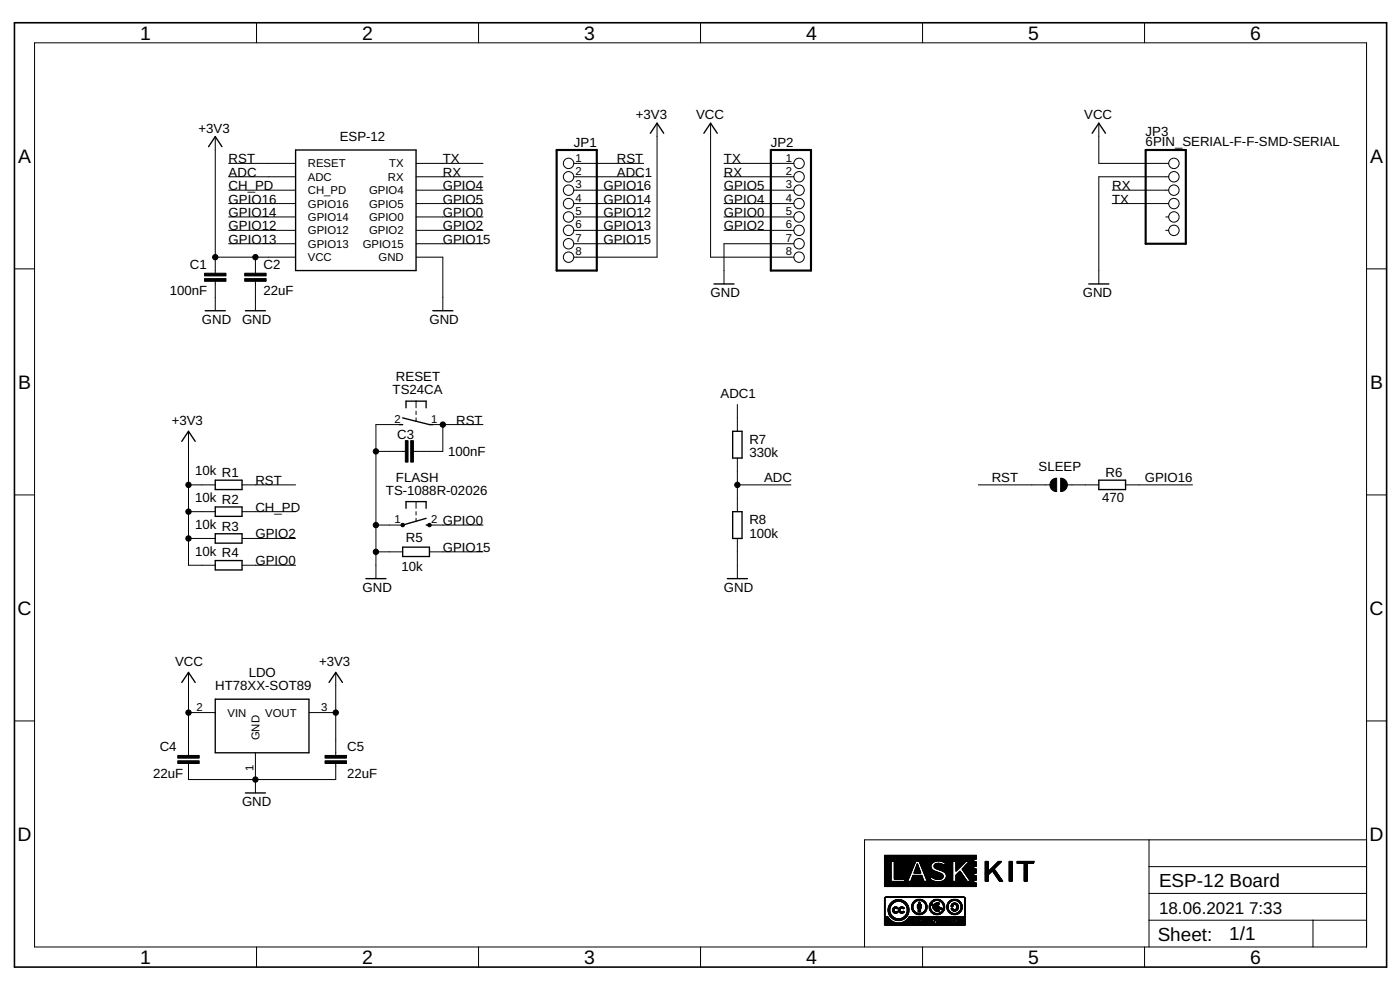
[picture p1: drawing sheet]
<svg xmlns="http://www.w3.org/2000/svg" width="1189mm" height="841mm" viewBox="0 0 1189 841" stroke-linecap="round" stroke-linejoin="round" font-family="sans-serif">
<g fill="#000" stroke="#000" stroke-width=".85">
<path d="M174 236h18v3h-18zM174 232h18v2h-18zM208 236h18v3h-18zM208 232h18v2h-18zM344 374h2v18h-2zM349 374h2v18h-2zM151 646h18v2h-18zM151 641h18v2h-18zM276 646h18v2h-18zM276 641h18v2h-18zM751 731h44zM751 729h78z"/>
<path d="M751 728l78 1zM751 728h78zM751 727l78 1zM751 727h78zM751 726l78 1zM751 726h78zM751 740h6zM751 739l6 1zM751 739h6zM751 738l6 1zM751 738h6zM751 737l6 1z"/>
<path d="M751 737h6zM751 736l6 1zM751 736h6zM751 735l6 1zM751 735h6zM751 734l6 1zM751 734h6zM751 733l6 1zM751 733h6zM751 732h6zM751 731l6 1zM751 731h6z"/>
<path d="M751 731h76zM751 730h76zM751 729l76 1zM751 729h76zM759 731h19zM759 740h15zM759 738h16zM759 736l16 1zM759 736h16zM759 734h17zM759 733h18zM759 732h18z"/>
<path d="M759 739l15 1zM759 739h15zM759 739h16zM759 738l16 1zM759 737l16 1zM759 737h16zM759 736h17zM759 735l17 1zM759 735h17zM759 734l17 1zM759 734h18zM759 733l18 1z"/>
<path d="M759 731l18 1zM759 731h18zM776 740h6zM777 739l5 1zM777 739h5zM777 739h4zM777 738l4 1zM777 738h4zM777 737l4 1zM777 737h4zM777 737h3zM778 737h2z"/>
<path d="M778 736l2 1zM778 736h2zM778 735l2 1zM778 735h2zM778 734l2 1zM778 734h2zM779 734h1zM779 733v1zM780 731h15zM781 731l12 1zM781 731h13zM781 732h12z"/>
<path d="M781 732h11zM781 733h11zM781 733h10zM782 733l9 1zM782 733h9zM782 734h9zM782 735h8zM782 734l9 1zM782 736h8zM782 735l8 1zM783 736l8 1zM783 736h8z"/>
<path d="M783 737h8zM783 737l8 1zM783 738h9zM784 739h9zM784 738h8zM784 738l8 1zM784 740h11zM784 739l10 1zM784 739h10zM784 740h12zM793 736h16zM793 735l16 1z"/>
<path d="M793 735h16zM793 734l16 1zM793 734h16zM793 734h8zM794 736l15 1zM794 734h7zM794 733l7 1zM794 737h15zM794 733h6zM795 737h14zM795 733h4zM796 737l13 1z"/>
<path d="M796 738h13zM797 738h12zM798 738l11 1zM799 739h10zM799 731h28zM799 731h10zM800 739h9zM800 731h9zM801 739l8 1zM801 731l8 1zM801 740h8zM801 732h8z"/>
<path d="M802 740h7zM802 732h7zM802 734h7zM802 733l7 1zM803 733h6zM812 738h1zM812 737l2 1zM812 737h3zM812 736h3zM812 735h4zM812 734l5 1zM812 733l6 1z"/>
<path d="M812 733h6zM812 732h7zM812 731h8zM812 739h1zM812 738l1 1zM812 738h2zM812 737h2zM812 736l3 1zM812 736h4zM812 735l4 1zM812 735h5zM812 734h5z"/>
<path d="M812 734h6zM812 733h7zM812 732h8zM812 731l8 1zM814 740h2zM815 740h1zM815 739l1 1zM817 737l12 1zM817 737h10zM817 738h12zM818 738l11 1zM818 737h9z"/>
<path d="M818 739h11zM818 736l9 1zM818 739l11 1zM818 736h9zM818 740h11zM819 736h8zM819 740h10zM819 735l8 1zM819 735h8zM819 735h10zM820 735h9zM820 734l9 1z"/>
<path d="M820 734h9zM821 733l8 1zM821 733h8zM822 733h7zM822 732h7zM823 731l6 1zM823 731h4zM837 740h5zM837 731h2zM837 739l5 1zM837 739h2zM837 738l2 1z"/>
<path d="M837 738h2zM837 737l2 1zM837 737h2zM837 736l2 1zM837 736h2zM837 735l2 1zM837 735h2zM837 734l2 1zM837 734h2zM837 733l2 1zM837 733h2zM837 732h2z"/>
<path d="M837 731l2 1zM839 739h4zM840 739h6zM840 739h5zM840 738l5 1zM841 738h4zM841 738h3zM841 737l3 1zM842 737h2zM842 737h3zM842 736l3 1zM843 736h3z"/>
<path d="M843 739l3 1zM843 739h3zM843 740h3zM843 735l3 1zM844 735h2zM844 735h3zM844 734l3 1zM845 734h3zM845 733l3 1zM846 733h2zM846 733h3zM846 732h3z"/>
<path d="M847 732h3zM847 731l3 1zM848 731h2zM857 731h2zM857 740h3zM857 739l3 1zM857 739h3zM857 738l3 1zM857 738h3zM857 737l3 1zM857 737h3zM857 736l3 1z"/>
<path d="M857 736h3zM857 735l3 1zM857 735h3zM857 734l3 1zM857 734h3zM857 733l3 1zM857 733h3zM857 732h3zM857 731l3 1zM857 731h3zM864 733h14zM864 732h14z"/>
<path d="M864 731h14zM864 731l14 1zM870 740h2zM870 739l2 1zM870 739h2zM870 738l2 1zM870 738h2zM870 737l2 1zM870 737h2zM870 736l2 1zM870 736h2zM870 735l2 1z"/>
<path d="M870 735h2zM870 734l2 1zM870 734h2zM870 733l2 1zM870 733h2zM751 752h78zM751 751l78 1zM751 751h78zM751 750l78 1zM751 750h78zM751 749l78 1zM751 748h45z"/>
<path d="M751 749h76zM751 748l76 1zM751 748h43zM751 748h6zM751 747h6zM751 746l6 1zM751 746h6zM751 745l6 1zM751 745h6zM751 744l6 1zM751 744h6zM751 743l6 1z"/>
<path d="M751 743h6zM751 742l6 1zM751 742h6zM751 741l6 1zM751 741h6zM751 740l6 1zM759 746h13zM759 745l13 1zM759 745h13zM759 744h13zM759 742h14zM759 741l14 1z"/>
<path d="M759 746h12zM759 744l13 1zM759 743l14 1zM759 743h14zM759 742l14 1zM759 741h14zM759 741h15zM759 740l15 1zM768 747h3zM768 746l3 1zM768 748h3zM768 746h3z"/>
<path d="M773 748h12zM773 748h11zM774 747h10zM774 746l10 1zM774 746h10zM774 745l10 1zM774 745h10zM775 745h9zM775 744l8 1zM775 744h8zM775 743l8 1zM775 743h8z"/>
<path d="M776 741h6zM776 740l6 1zM784 740h13zM784 741h14zM784 740l13 1zM785 741h14zM785 741h13zM785 742h15zM785 741l15 1zM785 742l16 1zM785 742h16zM785 743h16z"/>
<path d="M786 743l15 1zM786 743h15zM786 744h15zM786 745h5zM786 744l5 1zM786 745h4zM786 746h4zM786 745l4 1zM787 746h3zM787 747h4zM787 746l3 1zM787 747h5z"/>
<path d="M787 748h6zM791 744l10 1zM792 745h9zM792 745h8zM793 745h7zM793 745l7 1zM794 746h6zM794 746h5zM795 746h3zM797 748h30zM799 748h28zM800 748h9z"/>
<path d="M801 748h8zM801 747h8zM802 747h7zM802 746l7 1zM802 740l7 1zM803 746h6zM803 741h6zM803 745l6 1zM803 745h6zM803 742h6zM803 741l6 1zM803 744l6 1z"/>
<path d="M803 744h6zM803 743h6zM803 742l6 1zM804 744h5zM804 743l5 1zM804 743h5zM812 747h9zM812 746h8zM812 745h7zM812 744h6zM812 743h6zM812 748h9z"/>
<path d="M812 747h8zM812 746l8 1zM812 745l8 1zM812 745h8zM812 744l7 1zM812 744h7zM812 743l6 1zM812 742l6 1zM812 742h5zM813 742h4zM813 741l4 1zM813 741h4z"/>
<path d="M814 741h2zM814 740l2 1zM819 740l10 1zM819 741h10zM819 741h8zM820 741h7zM820 742h7zM820 741l7 1zM820 742l7 1zM820 743h7zM821 743h6zM821 743h8z"/>
<path d="M821 743l8 1zM821 744h8zM822 744h7zM822 745h7zM822 744l7 1zM822 745l7 1zM823 746h6zM823 746l6 1zM823 747h6zM824 747h3zM824 747h5zM824 748h3z"/>
<path d="M837 742h2zM837 742h3zM837 741l3 1zM837 741h3zM837 741h4zM837 740l4 1zM837 740h4zM837 748h2zM837 747h2zM837 746l2 1zM837 746h2zM837 745l2 1z"/>
<path d="M837 745h2zM837 744l2 1zM837 744h2zM837 743l2 1zM837 743h2zM837 742l2 1zM844 740l2 1zM844 740h2zM844 741h3zM844 742h3zM844 741l3 1zM845 742h3z"/>
<path d="M845 742l3 1zM845 743h3zM846 743h2zM846 743l3 1zM846 744h3zM846 745h3zM846 744l3 1zM847 745h3zM847 745l3 1zM847 746h3zM848 746h2zM848 746l3 1z"/>
<path d="M848 747h3zM848 748h3zM849 748h3zM857 748h3zM857 747h3zM857 746l3 1zM857 746h3zM857 745l3 1zM857 745h3zM857 744l3 1zM857 744h3zM857 743l3 1z"/>
<path d="M857 743h3zM857 742l3 1zM857 742h3zM857 741l3 1zM857 741h3zM857 740l3 1zM870 748h2zM870 747h2zM870 746l2 1zM870 746h2zM870 745l2 1zM870 745h2z"/>
<path d="M870 744l2 1zM870 744h2zM870 743l2 1zM870 743h2zM870 742l2 1zM870 742h2zM870 741l2 1zM870 741h2zM870 740l2 1zM751 780h5zM751 780h4zM751 779l4 1z"/>
<path d="M751 779h4zM751 779h3zM751 778l3 1zM751 778h3zM751 778h1zM751 777l1 1zM751 777h1zM751 776l1 1zM751 776h1zM751 775l1 1zM751 775h1zM751 774l1 1z"/>
<path d="M751 774h1zM751 773l1 1zM751 773h1zM751 772l1 1zM751 772h1zM751 771l1 1zM751 771h1zM751 770l1 1zM751 770h1zM751 769l1 1zM751 769h1zM751 768l1 1z"/>
<path d="M751 768h1zM751 767l1 1zM751 767h1zM751 766l1 1zM751 766h1zM751 765l1 1zM751 765h1zM751 764l1 1zM751 764h1zM751 763l1 1zM751 763h1zM751 762l1 1z"/>
<path d="M751 762h1zM751 761l68 1zM752 761h67zM754 773l2 1zM754 773h2zM754 772l2 1zM754 772h2zM754 771l2 1zM754 771h2zM754 774h2zM754 770l2 1zM754 770h2z"/>
<path d="M754 775h2zM754 774l2 1zM754 769l2 1zM755 775l1 1zM755 775h1zM755 769h1zM755 776h2zM755 769h2zM755 768l2 1zM755 768h2zM755 776l2 1zM755 777h2z"/>
<path d="M756 777h1zM756 768h1zM756 767l1 1zM756 777l2 1zM756 777h2zM756 767h2zM756 778h2zM756 766l3 1zM757 778h2zM757 766h2zM757 779h2zM757 778l2 1z"/>
<path d="M757 779h3zM757 766h3zM757 765l3 1zM758 779h3zM758 765h3zM758 779l3 1zM758 780h4zM758 765h4zM758 773h2zM758 772l2 1zM758 772h2zM758 771l2 1z"/>
<path d="M758 780h10zM758 765h10zM758 774h2zM758 773l2 1zM758 771h2zM758 774h5zM759 774h3zM759 771h4zM759 770l3 1zM759 780h9zM759 765h9zM759 770h3z"/>
<path d="M759 764l8 1zM759 774l3 1zM759 775h3zM759 764h8zM760 770h1zM760 764h6zM760 775h1zM761 764h4zM761 771h2zM761 774h2zM762 774h1zM762 773v1z"/>
<path d="M762 763l2 1zM763 773h2zM763 772l2 1zM763 772h2zM763 773l2 1zM763 771l2 1zM763 771h2zM764 774h1zM764 771h1zM764 774h4zM764 771h4zM764 765h4z"/>
<path d="M764 770l4 1zM764 780h4zM764 774l3 1zM764 770h4zM764 770h3zM764 775h3zM765 770h2zM765 775h2zM765 765h3zM765 779l3 1zM765 765h4zM765 775h1z"/>
<path d="M766 779h3zM766 765l3 1zM766 766h3zM766 774h2zM766 771h2zM767 771h1zM767 779h2zM767 766h2zM767 774h1zM767 773l1 1zM767 778l2 1zM767 778h3z"/>
<path d="M767 766h3zM768 778h2zM768 766l2 1zM768 767h2zM768 777l2 1zM769 777h1zM769 777h2zM769 767l1 1zM769 768h2zM769 776l2 1zM769 776h2zM769 769h2z"/>
<path d="M769 768l2 1zM770 776h1zM770 775l1 1zM770 769h1zM770 775h1zM770 775h2zM770 769h2zM770 770h2zM770 769l2 1zM770 774l2 1zM770 774h2zM770 771h2z"/>
<path d="M770 770l2 1zM770 773l2 1zM770 773h2zM770 772l2 1zM770 772h2zM770 771l2 1zM771 780h6zM771 780h49zM771 779l49 1zM771 779h49zM772 779h48zM772 778l48 1z"/>
<path d="M772 778h48zM774 771h1zM774 770l1 1zM774 770h1zM774 769l1 1zM774 769h1zM774 771l1 1zM774 768l1 1zM774 768h1zM774 772h2zM774 768h2zM774 767l2 1z"/>
<path d="M775 772h1zM775 767h1zM775 773h1zM775 772l1 1zM775 766l1 1zM775 766h1zM775 773l2 1zM775 773h2zM775 766h2zM775 774h2zM776 774h1zM776 765l1 1z"/>
<path d="M776 765h1zM776 765h2zM776 774h2zM776 774l2 1zM776 775h2zM776 765h3zM777 775h2zM777 764l2 1zM777 764h3zM777 775h7zM777 764h7zM778 775l6 1z"/>
<path d="M778 764h6zM778 776h5zM778 764h5zM779 763l4 1zM779 776h4zM779 771h3zM779 770l3 1zM779 770h3zM779 769l3 1zM779 769h3zM779 768l3 1zM779 768h3z"/>
<path d="M779 780h1zM779 763h3zM780 776h2zM780 774h2zM780 773l2 1zM780 773h2zM780 772l2 1zM780 772h2zM780 771l2 1zM780 771h2zM780 767h2zM780 766l2 1z"/>
<path d="M780 766h2zM780 766h1zM780 767h1zM781 780h2zM782 764h2zM782 775h3zM782 764l3 1zM783 775h2zM783 765h2zM783 774l2 1zM784 774h1zM784 765h1z"/>
<path d="M784 780h8zM784 765h2zM784 774h2zM784 765l2 1zM784 766h2zM785 773l1 1zM785 766h1zM785 773h1zM785 773h2zM785 766l2 1zM785 767h2zM786 772l1 1z"/>
<path d="M786 772h1zM786 767h1zM786 768h1zM786 767l1 1zM786 771l1 1zM786 771h1zM786 768l1 1zM786 770l1 1zM786 770h1zM786 769l1 1zM786 769h1zM789 771h1z"/>
<path d="M789 770l1 1zM789 770h1zM789 769l1 1zM789 769h1zM789 768l1 1zM789 772h1zM789 771l1 1zM789 768h1zM789 768h6zM789 768h4zM789 767l4 1zM789 772h2z"/>
<path d="M789 767h3zM790 772l1 1zM790 772h1zM790 767h2zM790 767h1zM790 773h1zM790 766l1 1zM790 766h1zM790 773l2 1zM790 766h2zM790 774h2zM791 774h1z"/>
<path d="M791 765l1 1zM791 768h4zM791 765h1zM791 774h2zM791 765h2zM791 774l2 1zM791 775h2zM791 775h3zM791 765h3zM792 768h3zM792 764l2 1zM792 775h2z"/>
<path d="M792 764h3zM792 775h7zM792 768l3 1zM792 769h3zM792 771h8zM792 771h7zM792 770l7 1zM792 770h7zM792 770h6zM792 769h5zM792 764h7zM793 775l6 1z"/>
<path d="M793 764h6zM793 780h1zM793 776h5zM793 771h2zM793 770h5zM793 769l4 1zM793 771l2 1zM793 772h2zM793 764h5zM793 772h3zM793 768h2zM794 772h4z"/>
<path d="M794 767l1 1zM794 767h4zM794 763l4 1zM794 772l4 1zM794 776h3zM794 773h4zM794 763h3zM795 766l3 1zM795 776h2zM795 773h3zM795 780h1zM795 780h2z"/>
<path d="M795 773h2zM795 766h3zM796 766h1zM797 764h2zM797 772h1zM797 775h2zM797 764l3 1zM797 771h3zM798 775h2zM798 771h3zM798 765h2zM798 780h9z"/>
<path d="M798 771h4zM798 774l2 1zM798 771l4 1zM799 774h1zM799 765h1zM799 774h2zM799 772h3zM799 765h2zM799 765l2 1zM799 766h2zM800 773l1 1zM800 772h2z"/>
<path d="M800 766h1zM800 773h1zM800 766l1 1zM800 773h2zM800 767h2zM800 772l2 1zM801 772h1zM801 767h1zM801 767l1 1zM801 768h1zM801 771h1zM801 770l1 1z"/>
<path d="M801 770h1zM801 769h1zM801 768l1 1zM801 769l1 1zM804 770h1zM804 769l1 1zM804 769h1zM804 771h1zM804 770l1 1zM804 768l1 1zM804 768h1zM804 772h1z"/>
<path d="M804 771l1 1zM804 772h2zM804 767l1 1zM804 767h2zM805 773h1zM805 772l1 1zM805 767h1zM805 766l1 1zM805 766h1zM805 774h2zM805 773l2 1zM805 766h2z"/>
<path d="M805 765l2 1zM806 774h1zM806 765h1zM806 774h2zM806 765h2zM806 774l2 1zM806 775h2zM806 765h3zM806 775h3zM807 775h2zM807 764l2 1zM807 764h3z"/>
<path d="M807 775h7zM807 764h7zM807 769h3zM808 775l6 1zM808 769h1zM808 771h1zM808 768l1 1zM808 764h5zM808 776h5zM808 772h2zM808 771l1 1zM808 768h1z"/>
<path d="M808 768h2zM808 769l1 1zM808 772h5zM808 770h1zM808 767l5 1zM808 767h5zM808 772l5 1zM809 767h4zM809 763l4 1zM809 776h3zM809 773h4zM809 767h3z"/>
<path d="M809 773h3zM809 780h2zM809 763h3zM809 766l3 1zM810 776h2zM810 773h2zM810 766h1zM811 772h2zM811 768h2zM811 764h3zM812 772h1zM812 771l1 1z"/>
<path d="M812 768h1zM812 771h2zM812 768h2zM812 775h2zM812 768l2 1zM812 780h8zM812 770l2 1zM812 770h2zM812 769l2 1zM812 769h2zM812 764l3 1zM812 775h3z"/>
<path d="M813 765h2zM813 775h2zM813 774l2 1zM813 774h2zM814 765h1zM814 774h2zM814 765h2zM814 765l2 1zM814 766h2zM814 773l2 1zM815 773h1zM815 766h1z"/>
<path d="M815 766l1 1zM815 773h2zM815 767h2zM815 772l2 1zM816 772h1zM816 767h1zM816 768h1zM816 767l1 1zM816 771l1 1zM816 771h1zM816 770l1 1zM816 770h1z"/>
<path d="M816 769l1 1zM816 769h1zM816 768l1 1zM819 762h1zM819 778h1zM819 777l1 1zM819 777h1zM819 776l1 1zM819 776h1zM819 775l1 1zM819 775h1zM819 774l1 1z"/>
<path d="M819 774h1zM819 773l1 1zM819 773h1zM819 772l1 1zM819 772h1zM819 771l1 1zM819 771h1zM819 770l1 1zM819 770h1zM819 769l1 1zM819 769h1zM819 768l1 1z"/>
<path d="M819 768h1zM819 767l1 1zM819 767h1zM819 766l1 1zM819 766h1zM819 765l1 1zM819 765h1zM819 764l1 1zM819 764h1zM819 763l1 1zM819 763h1zM819 762l1 1z"/>
<path d="M751 785h69zM751 784l69 1zM751 784h69zM751 784h26zM751 783l26 1zM751 783h26zM751 783h11zM751 783h10zM751 782l8 1zM751 782h8zM751 782h7zM751 781l6 1z"/>
<path d="M751 781h6zM751 781h5zM751 780l5 1zM751 783h9zM759 780h8zM759 780l8 1zM760 781h6zM761 781h4zM762 781h2zM765 783h12zM766 783h11zM767 783h10z"/>
<path d="M767 782l10 1zM767 782h10zM768 782h9zM769 782h8zM769 781l8 1zM769 781h8zM770 781h7zM770 780l7 1zM770 780h7zM778 783h1zM778 782l1 1zM778 782h1z"/>
<path d="M778 781h1zM779 784h3zM780 783l2 1zM780 782h1zM780 781l1 1zM780 783h2zM780 781h1zM780 780l1 1zM780 782l2 1zM780 782h2zM782 780h1zM782 780l1 1z"/>
<path d="M783 784h9zM783 783l9 1zM783 783h9zM783 782l9 1zM783 782h9zM783 781l9 1zM783 781h9zM784 781h8zM784 780l8 1zM793 784h1zM793 783l1 1zM793 783h1z"/>
<path d="M793 782v1zM793 781h1zM793 780l1 1zM795 784h2zM795 783l1 1zM795 783h1zM795 782l1 1zM795 782h1zM795 781h1zM795 780l1 1zM796 782h12zM796 782h11z"/>
<path d="M796 781l11 1zM797 782l1 1zM797 782h1zM797 781h10zM797 781h1zM797 783h1zM798 784h9zM798 783l9 1zM799 783h8zM799 780h8zM799 783h7zM799 781h8z"/>
<path d="M799 780l8 1zM799 782l7 1zM799 782h7zM799 782h9zM808 783h1zM808 782l1 1zM808 782h1zM808 781h1zM808 781h3zM809 781h2zM809 784h1zM809 781l2 1z"/>
<path d="M810 780l1 1zM810 780h1zM810 781h1zM811 784h2zM811 783l1 1zM811 783h1zM811 782h1zM812 780l8 1zM813 781h7zM813 781l7 1zM813 782h7zM813 783h7z"/>
<path d="M813 782l7 1zM814 784h6zM814 783l6 1zM814 783h6z"/>
</g>
<g fill="none" stroke="#000" stroke-width="1.1">
<path d="M552 113l6-8 6 8M598 113l5-8 6 8M927 113l6-8 6 8M177 124l6-8 5 8M251 127h102v103h-102zM606 241h17M925 241h17M174 264h17M208 264h17M368 264h17M342 355l23 5h3M345 346v-6h17v6"/>
<path d="M154 375l6-9 6 9M339 360h3M622 366h8v23h-8zM183 408h23v7h-23zM933 408h23v7h-23zM183 430h23v8h-23zM345 431v-5h17v5M362 440l-20 6M622 434h8v23h-8zM183 453h23v8h-23zM362 446h3M183 476h23v8h-23z"/>
<path d="M342 464h23v8h-23zM311 491h17M618 491h17M154 579l6-8 6 8M279 579l6-8 6 8M183 593h79v46h-79zM208 673h17"/>
</g>
<g fill="none" stroke="#000" stroke-width=".85">
<path d="M218 19v17M406 19v17M595 19v17M783 19v17M972 19v17M29 36h1131v768h-1131zM183 116v116M558 105v113h-71M603 105v113h71M933 105v34h59M194 139h57M353 139h57"/>
<path d="M487 139h60M615 139h59M194 150h57M353 150h57M487 150h60M615 150h59M992 150h-59v91M194 161h57M194 173h57M353 161h57M353 173h57M487 161h60"/>
<path d="M487 173h60M615 161h59M615 173h59M944 161h48M944 173h48M194 184h57M194 195h57M353 184h57M353 195h57M487 184h60M487 195h60M615 184h59"/>
<path d="M615 195h59M990 184h2M990 195h2M183 218h68M194 207h57M217 218v14M353 207h57M353 218h23v46M487 207h60M674 207h-59v34M12 228h17M183 239v25"/>
<path d="M217 239v25M1160 228h18M353 340v6M353 349v3M353 355v3M626 343v23M160 366v114h23M342 360h-23v131M365 360h45M376 360v23h-25M319 383h25M626 389v45"/>
<path d="M160 412h23M206 412h45M626 412h46M831 412h61M906 412h27M956 412h57M12 420h17M160 434h23M206 434h45M353 426v5M353 434v3M353 440v3"/>
<path d="M1160 420h18M160 457h23M206 457h45M319 446h23M365 446h45M626 457v34M206 480h45M319 468h23M365 468h45M160 571v70M285 571v70M12 612h17"/>
<path d="M160 605h23M262 605h23M1160 612h18M217 639v34M160 648v14h125v-14M976 713v91M1160 713h-426v91M976 735h184M976 758h184M976 781h184M1115 781v23M218 804v17"/>
<path d="M406 804v17M595 804v17M783 804v17M972 804v17"/>
<circle cx="483" cy="139" r="4"/>
<circle cx="679" cy="139" r="4"/>
<circle cx="997" cy="139" r="4"/>
<circle cx="483" cy="150" r="4"/>
<circle cx="679" cy="150" r="4"/>
<circle cx="997" cy="150" r="4"/>
<circle cx="483" cy="173" r="4"/>
<circle cx="483" cy="161" r="4"/>
<circle cx="679" cy="173" r="4"/>
<circle cx="679" cy="161" r="4"/>
<circle cx="997" cy="173" r="4"/>
<circle cx="997" cy="161" r="4"/>
<circle cx="483" cy="184" r="4"/>
<circle cx="483" cy="195" r="4"/>
<circle cx="679" cy="195" r="4"/>
<circle cx="679" cy="184" r="4"/>
<circle cx="997" cy="184" r="4"/>
<circle cx="997" cy="195" r="4"/>
<circle cx="483" cy="218" r="4"/>
<circle cx="483" cy="207" r="4"/>
<circle cx="679" cy="218" r="4"/>
<circle cx="679" cy="207" r="4"/>
</g>
<path d="M12 19h1166v802h-1166z" fill="none" stroke="#000" stroke-width="1.4"/>
<g fill="#000" stroke="#000" stroke-width=".85">
<path d="M893 407l4-1v11a6 6 0 0 1-5-3 6 6 0 0 1 1-7z" fill-rule="evenodd"/>
<path d="M901 406a6 6 0 0 1 5 5 6 6 0 0 1-5 6z" fill-rule="evenodd"/>
<circle cx="183" cy="218" r="2.3"/>
<circle cx="217" cy="218" r="2.3"/>
<circle cx="376" cy="360" r="2.3"/>
<circle cx="319" cy="383" r="2.3"/>
<circle cx="160" cy="412" r="2.3"/>
<circle cx="626" cy="412" r="2.3"/>
<circle cx="160" cy="434" r="2.3"/>
<circle cx="160" cy="457" r="2.3"/>
<circle cx="319" cy="446" r="2.3"/>
<circle cx="342" cy="446" r="1.5"/>
<circle cx="365" cy="446" r="1.5"/>
<circle cx="319" cy="468" r="2.3"/>
<circle cx="160" cy="605" r="2.3"/>
<circle cx="285" cy="605" r="2.3"/>
<circle cx="217" cy="662" r="2.3"/>
</g>
<path d="M473 127h34v103h-34zM655 127h34v103h-34zM973 127h34v80h-34z" fill="none" stroke="#000" stroke-width="1.8"/>
<g font-size="16.5">
<text x="119" y="34">1</text>
<text x="308" y="34">2</text>
<text x="496" y="34">3</text>
<text x="685" y="34">4</text>
<text x="873" y="34">5</text>
<text x="1062" y="34">6</text>
<text x="15" y="138">A</text>
<text x="1163" y="138">A</text>
<text x="15" y="330">B</text>
<text x="1163" y="330">B</text>
<text x="15" y="522">C</text>
<text x="1163" y="522">C</text>
<text x="15" y="714">D</text>
<text x="1163" y="714">D</text>
<text x="119" y="818">1</text>
<text x="308" y="818">2</text>
<text x="496" y="818">3</text>
<text x="685" y="818">4</text>
<text x="873" y="818">5</text>
<text x="1062" y="818">6</text>
</g>
<g font-size="16.1">
<text x="984" y="753">ESP-12 Board</text>
<text x="983" y="799">Sheet:</text>
<text x="1044" y="798">1/1</text>
</g>
<g font-size="14.5">
<text x="984" y="775">18.06.2021</text>
<text x="1061" y="775">7:33</text>
</g>
<g font-size="11.2">
<text x="540" y="101">+3V3</text>
<text x="591" y="101">VCC</text>
<text x="921" y="101">VCC</text>
<text x="169" y="113">+3V3</text>
<text x="289" y="120">ESP-12</text>
<text x="973" y="115">JP3</text>
<text x="487" y="124">JP1</text>
<text x="655" y="124">JP2</text>
<text x="973" y="124">6PIN_SERIAL-F-F-SMD-SERIAL</text>
<text x="194" y="139">RST</text>
<text x="376" y="139">TX</text>
<text x="524" y="139">RST</text>
<text x="615" y="139">TX</text>
<text x="194" y="150">ADC</text>
<text x="376" y="150">RX</text>
<text x="524" y="150">ADC1</text>
<text x="615" y="150">RX</text>
<text x="194" y="161">CH_PD</text>
<text x="376" y="161">GPIO4</text>
<text x="512" y="161">GPIO16</text>
<text x="615" y="161">GPIO5</text>
<text x="944" y="161">RX</text>
<text x="194" y="173">GPIO16</text>
<text x="376" y="173">GPIO5</text>
<text x="512" y="173">GPIO14</text>
<text x="615" y="173">GPIO4</text>
<text x="944" y="173">TX</text>
<text x="194" y="184">GPIO14</text>
<text x="376" y="184">GPIO0</text>
<text x="512" y="184">GPIO12</text>
<text x="615" y="184">GPIO0</text>
<text x="194" y="196">GPIO12</text>
<text x="376" y="196">GPIO2</text>
<text x="512" y="196">GPIO13</text>
<text x="615" y="196">GPIO2</text>
<text x="194" y="207">GPIO13</text>
<text x="376" y="207">GPIO15</text>
<text x="512" y="207">GPIO15</text>
<text x="161" y="228">C1</text>
<text x="224" y="228">C2</text>
<text x="144" y="251">100nF</text>
<text x="224" y="251">22uF</text>
<text x="603" y="252">GND</text>
<text x="920" y="252">GND</text>
<text x="171" y="275">GND</text>
<text x="206" y="275">GND</text>
<text x="365" y="275">GND</text>
<text x="336" y="323">RESET</text>
<text x="333" y="335">TS24CA</text>
<text x="612" y="338">ADC1</text>
<text x="146" y="360">+3V3</text>
<text x="387" y="360">RST</text>
<text x="337" y="373">C3</text>
<text x="636" y="377">R7</text>
<text x="381" y="387">100nF</text>
<text x="636" y="388">330k</text>
<text x="882" y="400">SLEEP</text>
<text x="166" y="404">10k R1</text>
<text x="939" y="405">R6</text>
<text x="217" y="411">RST</text>
<text x="336" y="409">FLASH</text>
<text x="649" y="409">ADC</text>
<text x="842" y="409">RST</text>
<text x="972" y="409">GPIO16</text>
<text x="328" y="420">TS-1088R-02026</text>
<text x="166" y="426">10k R2</text>
<text x="936" y="426">470</text>
<text x="217" y="434">CH_PD</text>
<text x="166" y="449">10k R3</text>
<text x="376" y="446">GPIO0</text>
<text x="636" y="445">R8</text>
<text x="217" y="457">GPIO2</text>
<text x="345" y="460">R5</text>
<text x="636" y="456">100k</text>
<text x="166" y="472">10k R4</text>
<text x="376" y="468">GPIO15</text>
<text x="217" y="480">GPIO0</text>
<text x="341" y="484">10k</text>
<text x="308" y="502">GND</text>
<text x="615" y="502">GND</text>
<text x="149" y="565">VCC</text>
<text x="271" y="565">+3V3</text>
<text x="211" y="575">LDO</text>
<text x="183" y="586">HT78XX-SOT89</text>
<text x="136" y="637">C4</text>
<text x="295" y="637">C5</text>
<text x="130" y="660">22uF</text>
<text x="295" y="660">22uF</text>
<text x="206" y="684">GND</text>
</g>
<g font-size="9.6">
<text x="489" y="137">1</text>
<text x="667" y="137">1</text>
<text x="261" y="142">RESET</text>
<text x="331" y="142">TX</text>
<text x="489" y="148">2</text>
<text x="667" y="148">2</text>
<text x="261" y="153">ADC</text>
<text x="329" y="153">RX</text>
<text x="489" y="160">3</text>
<text x="667" y="160">3</text>
<text x="261" y="165">CH_PD</text>
<text x="313" y="165">GPIO4</text>
<text x="489" y="171">4</text>
<text x="667" y="171">4</text>
<text x="261" y="176">GPIO16</text>
<text x="313" y="176">GPIO5</text>
<text x="489" y="183">5</text>
<text x="667" y="183">5</text>
<text x="261" y="188">GPIO14</text>
<text x="313" y="188">GPIO0</text>
<text x="489" y="194">6</text>
<text x="667" y="194">6</text>
<text x="261" y="199">GPIO12</text>
<text x="313" y="199">GPIO2</text>
<text x="489" y="205">7</text>
<text x="667" y="205">7</text>
<text x="261" y="210">GPIO13</text>
<text x="308" y="210">GPIO15</text>
<text x="261" y="222">VCC</text>
<text x="321" y="222">GND</text>
<text x="489" y="217">8</text>
<text x="667" y="217">8</text>
<text x="335" y="359">2</text>
<text x="366" y="359">1</text>
<text x="335" y="444">1</text>
<text x="366" y="444">2</text>
<text x="167" y="603">2</text>
<text x="273" y="603">3</text>
<text x="193" y="608">VIN</text>
<text x="225" y="608">VOUT</text>
<text x="220" y="628" transform="rotate(-90 220 628)">GND</text>
<text x="215" y="655" transform="rotate(-90 215 655)">1</text>
</g>
</svg>
